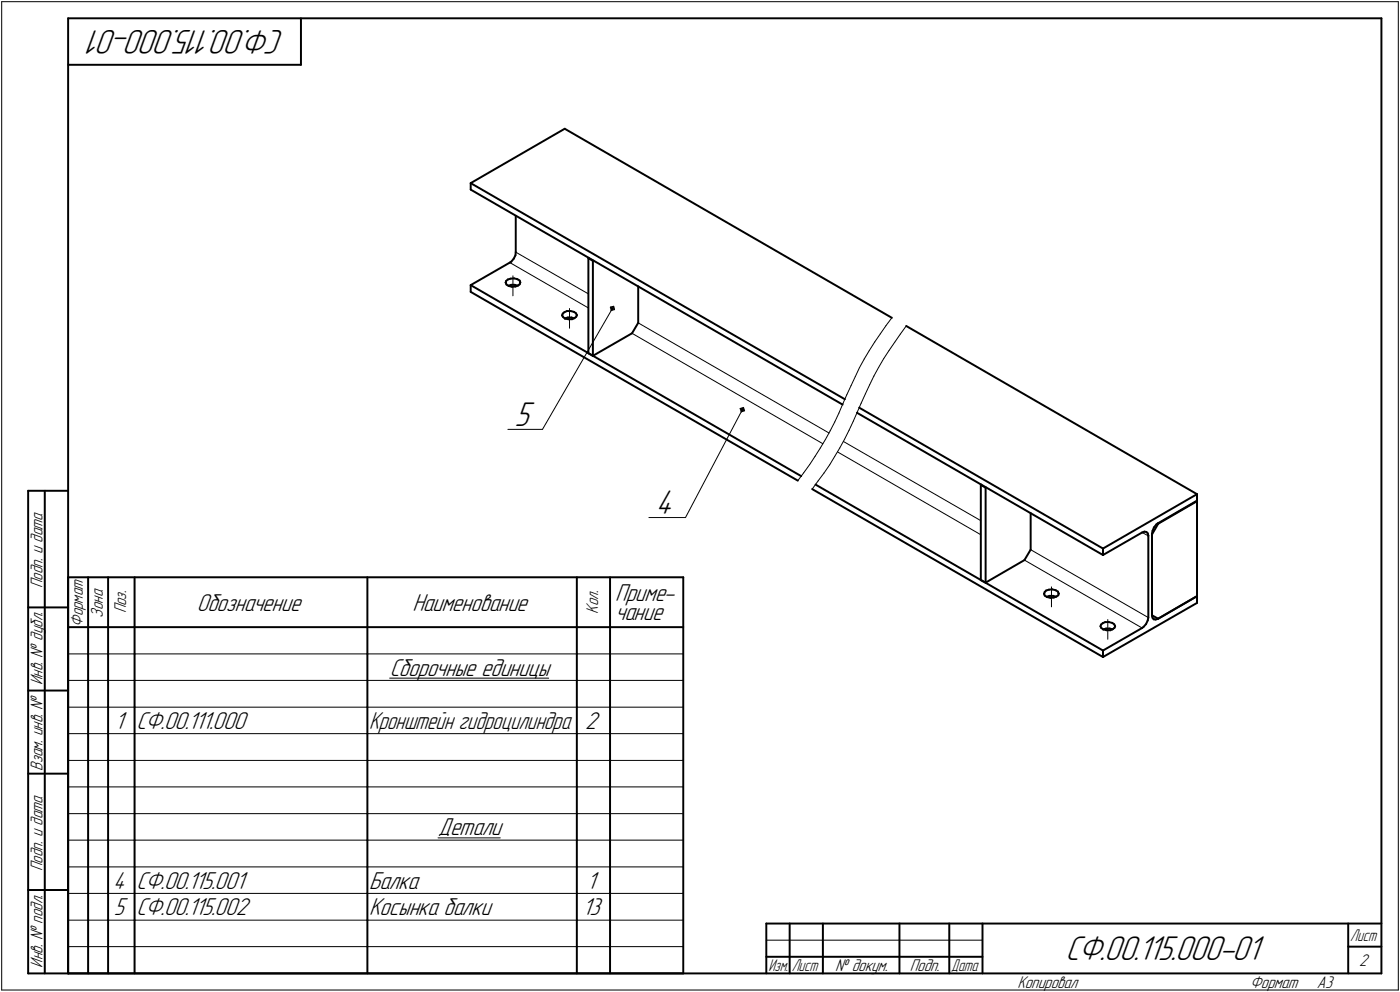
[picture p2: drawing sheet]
<svg xmlns="http://www.w3.org/2000/svg" width="421mm" height="298mm" viewBox="0 0 421 298" stroke-linecap="round" stroke-linejoin="round" font-family="sans-serif">
<g fill="none" stroke="#000" stroke-width=".59">
<path d="M20.5 5.5v287zM20.5 5.5h395zM20.5 19.5h70zM90.5 5.5v14zM415.5 5.5v287zM169.8 38.7l98.4 56.8zM141.6 55l112.5 65zM141.6 55v2zM141.6 57l111.8 64.6zM141.6 55l28.2-16.3zM153.3 78.9l.5-.2zM154.5 77.7l-.7 1z"/>
<path d="M155 76.7l-.5 1zM155.1 64.9v10.9zM155.1 75.8l-.1 .9zM177 77.6h.1M177 77.6v28.6zM177 77.6l1.3 .8zM178.3 78.4v28.5zM178.3 78.4l.2-.1zM141.6 85.7l99.4 57.4zM141.6 85.7l11.7-6.8zM141.6 87.7l98.3 56.7zM141.6 85.7v2z"/>
<path d="M152.1 85h.1M152.1 85l.2 .5zM152.2 84.4l-.1 .5zM152.2 84.4l.5-.4zM152.3 85.5l.7 .4zM152.7 84l.9-.3zM152.9 85.9l.9-.3zM153 85.9l1 .3zM153.6 83.7h1zM153.8 85.6h1.1zM154 86.2l1-.1zM154.6 83.7l1 .2z"/>
<path d="M154.9 85.6l.8 .3zM155 86.1l.9-.3zM155.6 83.9l.7 .4zM155.9 85.8l.4-.4zM156.3 84.3l.2 .5zM156.5 84.8h.1M156.5 84.9l-.2 .5zM169.1 94.8l.2 .4zM169.1 94.8h.1M169.2 94.2l-.1 .5zM169.2 94.2l.6-.4zM169.3 95.2l.6 .6z"/>
<path d="M169.8 93.8l.7-.3zM169.8 95.7l1-.3zM169.9 95.8l1 .1zM170.5 93.5h1.1zM170.8 95.4h1.1zM170.9 95.9h1.1zM171.6 93.5l1 .2zM171.9 95.4l.7 .3zM172 95.9l.8-.3zM172.6 93.7l.6 .4zM172.8 95.6l.5-.4zM173.2 94.1l.3 .6z"/>
<path d="M173.5 94.7h.1M173.5 94.7l-.2 .5zM191.9 97l-1.8 3.2zM191.9 86v11zM272.5 98l87.5 50.5zM177 106.2l1.3 .7zM178.3 106.9l11.8-6.7zM257.7 124l74 42.8zM258.4 122.5l73.3 42.3zM8.5 147.5v145zM8.5 147.5h12zM13.5 147.5v145z"/>
<path d="M244.3 147l87.4 50.4zM245.3 145.6l86.4 49.9zM295 145.7l.1-.1zM295 145.7v28.6zM295 145.7l1.4 .9zM296.4 146.6v28.5zM296.4 146.6h.1M310 154.2v11zM344.2 159.8l.6 .1zM344.8 159.9l.4 .4zM346.6 159.5l-.1 .9zM347 158.5l-.4 1z"/>
<path d="M347.8 157.6l-.8 .9zM347.8 157.6l.5-.4zM348.1 157.3l.2 .1zM348.3 157.4l11.7-6.8zM348.3 157.4l-1.8 3.2zM348.3 157.2l11.7-6.7zM359.9 150.5h.1M360 150.6v28.6zM360 148.5v2zM20.5 173.5v119zM20.5 173.5h185zM26.5 173.5v15z"/>
<path d="M32.5 173.5v15zM40.5 173.5v15zM110.5 173.5v15zM173.5 173.5v15zM183.5 173.5v15zM205.5 173.5v119zM295 174.3l1.4 .8zM296.4 175.1l11.7-6.8zM310 165.2l-1.9 3.1zM314 178.5l.2 .5zM314 178.5h.1M314.2 179l.7 .4z"/>
<path d="M314.2 177.9l-.2 .5zM314.2 177.9l.4-.4zM314.6 177.5l.9-.3zM314.8 179.3l.8-.2zM314.9 179.4l1 .3zM315.5 177.2l1-.1zM315.6 179.1h1.1zM315.9 179.7l1-.1zM316.5 177.1l1 .3zM316.7 179.1l.9 .2zM316.9 179.6l.9-.4zM317.5 177.4l.7 .4z"/>
<path d="M317.8 179.2l.5-.3zM318.2 177.8l.1 .5zM318.3 178.3h.1M318.4 178.4l-.1 .5zM331.7 164.8v2zM331.7 164.8l28.3-16.3zM331.7 166.8l11.8-6.8zM343.5 160l.7-.2zM345.2 160.3l.2 .7zM345.4 161h.1M345.4 161v24.6zM346.5 160.6v24.3z"/>
<path d="M346.5 160.4v24.5zM360 179.2v2zM8.5 182.5h12zM20.5 188.5h185zM26.5 188.5v8zM26.5 196.5v8zM32.5 188.5v8zM32.5 196.5v8zM40.5 188.5v8zM40.5 196.5v8zM110.5 188.5v8zM110.5 196.5v8z"/>
<path d="M173.5 188.5v8zM173.5 196.5v8zM183.5 188.5v8zM183.5 196.5v8zM331 188.2l.2 .5zM331.1 187.7l-.1 .5zM331.1 187.7l.5-.4zM331.2 188.7l.6 .4zM331.6 187.3l.8-.4zM331.7 197.4l28.3-16.2zM331.7 195.5l11.8-6.8zM331.7 195.5v1.9z"/>
<path d="M331.7 189.1l1-.2zM331.8 189.1l1 .3zM332.4 186.9h1.1zM332.7 188.9h1.1zM332.8 189.4h1.1zM333.5 186.9l1 .3zM333.8 188.9l.8 .2zM333.9 189.4l.8-.3zM334.5 187.2l.6 .4zM334.7 189.1l.5-.5zM335.1 187.6l.3 .5zM335.4 188.1h.1"/>
<path d="M335.4 188.2l-.2 .4zM343.5 188.7l.4-.3zM344.7 187.5l-.8 .9zM345.2 186.4l-.5 1.1zM345.4 185.6l-.2 .8zM346.5 184.9l1.8 1zM346.5 185l.1 .7zM346.5 185h.1M346.6 185.7l.4 .4zM347 186.1h.1M347 186.1l.6 .1zM347.6 186.2l.7-.3z"/>
<path d="M348.3 185.9l11.7-6.7zM8.5 207.5h12zM26.5 204.5v8zM26.5 212.5v8zM32.5 204.5v8zM32.5 212.5v8zM40.5 204.5v8zM40.5 212.5v8zM110.5 204.5v8zM110.5 212.5v8zM173.5 204.5v8zM173.5 212.5v8z"/>
<path d="M183.5 204.5v8zM183.5 212.5v8zM8.5 232.5h12zM26.5 220.5v8zM26.5 228.5v8zM26.5 236.5v8zM32.5 220.5v8zM32.5 228.5v8zM32.5 236.5v8zM40.5 220.5v8zM40.5 228.5v8zM40.5 236.5v8z"/>
<path d="M110.5 220.5v8zM110.5 228.5v8zM110.5 236.5v8zM173.5 220.5v8zM173.5 228.5v8zM173.5 236.5v8zM183.5 220.5v8zM183.5 228.5v8zM183.5 236.5v8zM26.5 244.5v8zM26.5 252.5v8zM32.5 244.5v8z"/>
<path d="M32.5 252.5v8zM40.5 244.5v8zM40.5 252.5v8zM110.5 244.5v8zM110.5 252.5v8zM173.5 244.5v8zM173.5 252.5v8zM183.5 244.5v8zM183.5 252.5v8zM8.5 267.5h12zM26.5 260.5v8zM26.5 268.5v8z"/>
<path d="M26.5 276.5v8zM32.5 260.5v8zM32.5 268.5v8zM32.5 276.5v8zM40.5 260.5v8zM40.5 268.5v8zM40.5 276.5v8zM110.5 260.5v8zM110.5 268.5v8zM110.5 276.5v8zM173.5 260.5v8zM173.5 268.5v8z"/>
<path d="M173.5 276.5v8zM183.5 260.5v8zM183.5 268.5v8zM183.5 276.5v8zM230.5 277.5h185zM230.5 277.5v15zM237.5 277.5v15zM247.5 277.5v15zM270.5 277.5v15zM285.5 277.5v15zM295.5 277.5v15zM405.5 277.5v15z"/>
<path d="M8.5 292.5h12zM20.5 292.5h395zM20.5 292.5h185zM26.5 284.5v8zM32.5 284.5v8zM40.5 284.5v8zM110.5 284.5v8zM173.5 284.5v8zM183.5 284.5v8zM230.5 287.5h7zM237.5 287.5h10zM247.5 287.5h23z"/>
<path d="M270.5 287.5h15zM285.5 287.5h10zM405.5 284.5h10z"/>
</g>
<g fill="none" stroke="#000" stroke-width=".3">
<path d="M.5 .5v297zM.5 .5h420zM420.5 .5v297zM153.3 78.9l23.7 13.6zM155.1 75.8l21.9 12.5zM154.3 82.9v6zM171.3 92.7v5.9zM183.6 92.3l1-.3zM183.6 92.3l.2 1zM183.8 92.4l.7-.2zM183.8 92.4l.2 .7zM183.8 93.3l1-.3z"/>
<path d="M184 92.5h.3zM184 92.5l.1 .4zM184 93.1l.7-.2zM184 93.1l-.2 .2zM184.1 92.9l.3-.1zM184.1 92.9l-.1 .2zM184.2 92.6l-21 36.4zM184.3 92.5l.1 .3zM184.5 92.2l.2 .7zM184.6 92l.2 1zM191.9 97l57.4 33.1zM266.4 97.9l-1.6 2.4z"/>
<path d="M268.2 95.5l-1.8 2.4zM272.5 98l-1.7 2.4zM190.1 100.2l57.4 33.1zM254.7 118.6l-1.2 2.7zM255.9 115.9l-1.2 2.7zM257.2 113.2l-1.3 2.7zM258.5 110.5l-1.3 2.7zM259.9 107.9l-1.4 2.6zM260.3 118.4l-1.3 2.8zM261.5 105.3l-1.6 2.6zM261.5 115.7l-1.2 2.7zM262.8 113l-1.3 2.7z"/>
<path d="M263.1 102.8l-1.6 2.5zM264.2 110.4l-1.4 2.6zM264.8 100.3l-1.7 2.5zM265.8 107.8l-1.6 2.6zM267.4 105.3l-1.6 2.5zM269.1 102.9l-1.7 2.4zM270.8 100.4l-1.7 2.5zM152.7 129h10.5zM222.6 122.8l1-.4zM222.6 122.8l.3 1zM222.8 122.9l.7-.2zM222.8 122.9l.3 .6z"/>
<path d="M222.9 123.8l1-.4zM223.1 123l.3-.1zM223.1 123l.1 .4zM223.1 123.5l.7-.1zM223.1 123.5l-.2 .3zM223.2 123.4l.3-.1zM223.2 123.4l-.1 .1zM223.3 123.1l-17.1 32.4zM223.4 122.9l.1 .4zM223.5 122.7l.3 .7zM223.6 122.4l.3 1zM243.5 139.6l-1.8 2.5z"/>
<path d="M245.1 137.2l-1.6 2.4zM246.7 134.6l-1.6 2.6zM248.2 132.1l-1.5 2.5zM249.5 139.7l-1.7 2.5zM249.7 129.5l-1.5 2.6zM251 126.8l-1.3 2.7zM251 137.2l-1.5 2.5zM251.9 135.8l43.1 24.9zM252.3 124.1l-1.3 2.7zM252.6 134.6l-1.6 2.6zM253.5 121.3l-1.2 2.8zM253.7 132.7l41.3 23.8z"/>
<path d="M254 132l-1.4 2.6zM255.4 129.3l-1.4 2.7zM256.6 126.6l-1.2 2.7zM257.8 123.9l-1.2 2.7zM259 121.2l-1.2 2.7zM195.2 155.5h11zM241.7 142.1l-1.8 2.3zM246 144.5l-1.7 2.5zM247.8 142.2l-1.8 2.3zM308.1 168.3l35.4 20.4zM310 165.2l35.4 20.4zM316.2 176.4v6z"/>
<path d="M343.5 160l1.9 1zM20.5 196.5h6zM26.5 196.5h6zM32.5 196.5h8zM40.5 196.5h70zM110.5 196.5h63zM173.5 196.5h10zM183.5 196.5h22zM333.2 186.2v5.9zM20.5 204.5h6zM20.5 212.5h6zM26.5 204.5h6z"/>
<path d="M26.5 212.5h6zM32.5 204.5h8zM32.5 212.5h8zM40.5 204.5h70zM40.5 212.5h70zM110.5 204.5h63zM110.5 212.5h63zM117.2 203.8h47.8zM173.5 204.5h10zM173.5 212.5h10zM183.5 204.5h22zM183.5 212.5h22z"/>
<path d="M20.5 220.5h6zM20.5 228.5h6zM20.5 236.5h6zM26.5 220.5h6zM26.5 228.5h6zM26.5 236.5h6zM32.5 220.5h8zM32.5 228.5h8zM32.5 236.5h8zM40.5 220.5h70zM40.5 228.5h70zM40.5 236.5h70z"/>
<path d="M110.5 220.5h63zM110.5 228.5h63zM110.5 236.5h63zM173.5 220.5h10zM173.5 228.5h10zM173.5 236.5h10zM183.5 220.5h22zM183.5 228.5h22zM183.5 236.5h22zM20.5 244.5h6zM20.5 252.5h6zM26.5 244.5h6z"/>
<path d="M26.5 252.5h6zM32.5 244.5h8zM32.5 252.5h8zM40.5 244.5h70zM40.5 252.5h70zM110.5 244.5h63zM110.5 252.5h63zM131.7 251.8h18.8zM173.5 244.5h10zM173.5 252.5h10zM183.5 244.5h22zM183.5 252.5h22z"/>
<path d="M20.5 260.5h6zM20.5 268.5h6zM20.5 276.5h6zM26.5 260.5h6zM26.5 268.5h6zM26.5 276.5h6zM32.5 260.5h8zM32.5 268.5h8zM32.5 276.5h8zM40.5 260.5h70zM40.5 268.5h70zM40.5 276.5h70z"/>
<path d="M110.5 260.5h63zM110.5 268.5h63zM110.5 276.5h63zM173.5 260.5h10zM173.5 268.5h10zM173.5 276.5h10zM183.5 260.5h22zM183.5 268.5h22zM183.5 276.5h22zM.5 297.5h420zM20.5 284.5h6zM26.5 284.5h6z"/>
<path d="M32.5 284.5h8zM40.5 284.5h70zM110.5 284.5h63zM173.5 284.5h10zM183.5 284.5h22zM230.5 282.5h65z"/>
</g>
<g fill="#fff" stroke="#fff" stroke-width=".3">
<path d="M197.2 146.7h6.9zM197.2 146.8h6.9zM197.2 146.9h6.9zM197.2 147h6.9zM197.2 147.1h6.9zM197.2 147.2h6.9zM197.2 147.2h6.9zM197.2 147.3h6.9zM197.2 147.4h6.9zM197.2 147.5h6.9zM197.2 147.6h6.9zM197.2 147.7h6.9zM197.2 147.7h6.9zM197.2 147.8h6.9zM197.2 147.9h6.9zM197.2 148h6.9zM197.2 148.1h6.9zM197.2 148.2h6.9zM197.2 148.3h6.9zM197.2 148.3h6.9zM197.2 148.4h6.9zM197.2 148.5h6.9zM197.2 148.6h6.9zM197.2 148.7h6.9zM197.2 148.8h6.9zM197.2 148.8h6.9zM197.2 148.9h6.9zM197.2 149h6.9zM197.2 149.1h6.9zM197.2 149.2h6.9zM197.2 149.3h6.9zM197.2 149.4h6.9zM197.2 149.4h6.9zM197.2 149.5h6.9zM197.2 149.6h6.9zM197.2 149.7h6.9zM197.2 149.8h6.9zM197.2 149.9h6.9zM197.2 149.9h6.9zM197.2 150h6.9zM197.2 150.1h6.9zM197.2 150.2h6.9zM197.2 150.3h6.9zM197.2 150.4h6.9zM197.2 150.5h6.9zM197.2 150.5h6.9zM197.2 150.6h6.9zM197.2 150.7h6.9zM197.2 150.8h6.9zM197.2 150.9h6.9zM197.2 151h6.9zM197.2 151h6.9zM197.2 151.1h6.9zM197.2 151.2h6.9zM197.2 151.3h6.9zM197.2 151.4h6.9zM197.2 151.5h6.9zM197.2 151.6h6.9zM197.2 151.6h6.9zM197.2 151.7h6.9zM197.2 151.8h6.9zM197.2 151.9h6.9zM197.2 152h6.9zM197.2 152.1h6.9zM197.2 152.1h6.9zM197.2 152.2h6.9zM197.2 152.3h6.9zM197.2 152.4h6.9zM197.2 152.5h6.9zM197.2 152.6h6.9zM197.2 152.7h6.9zM197.2 152.7h6.9zM197.2 152.8h6.9zM197.2 152.9h6.9zM197.2 153h6.9zM197.2 153.1h6.9zM197.2 153.2h6.9zM197.2 153.2h6.9zM197.2 153.3h6.9zM197.2 153.4h6.9zM197.2 153.5h6.9zM197.2 153.6h6.9zM197.2 153.7h6.9zM197.2 153.8h6.9zM197.2 153.8h6.9zM197.2 153.9h6.9zM197.2 154h6.9zM197.2 154.1h6.9zM197.2 154.2h6.9zM197.2 154.3h6.9zM197.2 154.3h6.9zM197.2 154.4h6.9zM197.2 154.5h6.9zM197.2 154.6h6.9zM197.2 154.7h6.9zM197.2 154.8h6.9zM197.2 154.9h6.9zM197.2 154.9h6.9zM197.2 155h6.9zM197.2 155.1h6.9zM197.2 155.2h6.9zM197.2 155.3h6.9zM197.2 155.4h6.9zM197.2 155.4h6.9zM197.2 155.5h6.9zM197.2 155.6h6.9zM197.2 155.7h6.9zM197.2 155.8h6.9zM197.2 155.9h6.9zM197.2 156h6.9zM197.2 156h6.9zM197.2 156.1h6.9zM197.2 156.2h6.9zM197.2 156.3h6.9zM197.2 156.4h6.9zM197.2 156.5h6.9zM197.2 156.5h6.9zM197.2 156.6h6.9z"/>
<path d="M154.7 120.2h6.4zM154.7 120.3h6.4zM154.7 120.4h6.4zM154.7 120.5h6.4zM154.7 120.6h6.4zM154.7 120.6h6.4zM154.7 120.7h6.4zM154.7 120.8h6.4zM154.7 120.9h6.4zM154.7 121h6.4zM154.7 121.1h6.4zM154.7 121.2h6.4zM154.7 121.2h6.4zM154.7 121.3h6.4zM154.7 121.4h6.4zM154.7 121.5h6.4zM154.7 121.6h6.4zM154.7 121.7h6.4zM154.7 121.8h6.4zM154.7 121.8h6.4zM154.7 121.9h6.4zM154.7 122h6.4zM154.7 122.1h6.4zM154.7 122.2h6.4zM154.7 122.3h6.4zM154.7 122.3h6.4zM154.7 122.4h6.4zM154.7 122.5h6.4zM154.7 122.6h6.4zM154.7 122.7h6.4zM154.7 122.8h6.4zM154.7 122.9h6.4zM154.7 122.9h6.4zM154.7 123h6.4zM154.7 123.1h6.4zM154.7 123.2h6.4zM154.7 123.3h6.4zM154.7 123.4h6.4zM154.7 123.4h6.4zM154.7 123.5h6.4zM154.7 123.6h6.4zM154.7 123.7h6.4zM154.7 123.8h6.4zM154.7 123.9h6.4zM154.7 124h6.4zM154.7 124h6.4zM154.7 124.1h6.4zM154.7 124.2h6.4zM154.7 124.3h6.4zM154.7 124.4h6.4zM154.7 124.5h6.4zM154.7 124.5h6.4zM154.7 124.6h6.4zM154.7 124.7h6.4zM154.7 124.8h6.4zM154.7 124.9h6.4zM154.7 125h6.4zM154.7 125.1h6.4zM154.7 125.1h6.4zM154.7 125.2h6.4zM154.7 125.3h6.4zM154.7 125.4h6.4zM154.7 125.5h6.4zM154.7 125.6h6.4zM154.7 125.6h6.4zM154.7 125.7h6.4zM154.7 125.8h6.4zM154.7 125.9h6.4zM154.7 126h6.4zM154.7 126.1h6.4zM154.7 126.2h6.4zM154.7 126.2h6.4zM154.7 126.3h6.4zM154.7 126.4h6.4zM154.7 126.5h6.4zM154.7 126.6h6.4zM154.7 126.7h6.4zM154.7 126.7h6.4zM154.7 126.8h6.4zM154.7 126.9h6.4zM154.7 127h6.4zM154.7 127.1h6.4zM154.7 127.2h6.4zM154.7 127.3h6.4zM154.7 127.3h6.4zM154.7 127.4h6.4zM154.7 127.5h6.4zM154.7 127.6h6.4zM154.7 127.7h6.4zM154.7 127.8h6.4zM154.7 127.8h6.4zM154.7 127.9h6.4zM154.7 128h6.4zM154.7 128.1h6.4zM154.7 128.2h6.4zM154.7 128.3h6.4zM154.7 128.4h6.4zM154.7 128.4h6.4zM154.7 128.5h6.4zM154.7 128.6h6.4zM154.7 128.7h6.4zM154.7 128.8h6.4zM154.7 128.9h6.4zM154.7 128.9h6.4zM154.7 129h6.4zM154.7 129.1h6.4zM154.7 129.2h6.4zM154.7 129.3h6.4zM154.7 129.4h6.4zM154.7 129.5h6.4zM154.7 129.5h6.4zM154.7 129.6h6.4zM154.7 129.7h6.4zM154.7 129.8h6.4zM154.7 129.9h6.4zM154.7 130h6.4zM154.7 130h6.4zM154.7 130.1h6.4z"/>
</g>
<g font-size="10.9">
<text x="85.6" y="9" transform="rotate(-180 85.6 9)">СФ.00.115.000-01</text>
<text x="154.7" y="128">5</text>
<text x="197.2" y="154.5">4</text>
<text x="320.4" y="288.5">СФ.00.115.000-01</text>
</g>
<g font-size="7.8">
<text x="59.2" y="183.5">Обозначение</text>
<text x="124" y="183.5">Наименование</text>
<text x="185" y="180.6">Приме-</text>
<text x="185" y="186.4">чание</text>
<text x="117.2" y="203">Сборочные единицы</text>
<text x="34.5" y="219">1</text>
<text x="41" y="219">СФ.00.111.000</text>
<text x="176" y="219">2</text>
<text x="131.8" y="251">Детали</text>
<text x="34" y="267">4</text>
<text x="41" y="267">СФ.00.115.001</text>
<text x="111" y="267">Балка</text>
<text x="176.5" y="267">1</text>
<text x="34.2" y="275">5</text>
<text x="41" y="275">СФ.00.115.002</text>
<text x="111" y="275">Косынка балки</text>
<text x="175.1" y="275">13</text>
</g>
<text font-size="7.7" x="111" y="219">Кронштейн гидроцилиндра</text>
<g font-size="5.4">
<text x="12.8" y="176.7" transform="rotate(-90 12.8 176.7)">Подп. и дата</text>
<text x="30.9" y="185.6" transform="rotate(-90 30.9 185.6)">Зона</text>
<text x="37.9" y="184.4" transform="rotate(-90 37.9 184.4)">Поз.</text>
<text x="179.9" y="184.4" transform="rotate(-90 179.9 184.4)">Кол.</text>
<text x="24.9" y="188.5" transform="rotate(-90 24.9 188.5)">Формат</text>
<text x="12.8" y="205.8" transform="rotate(-90 12.8 205.8)">Инв. № дубл.</text>
<text x="12.8" y="231.6" transform="rotate(-90 12.8 231.6)">Взам. инв. №</text>
<text x="12.8" y="261.7" transform="rotate(-90 12.8 261.7)">Подп. и дата</text>
<text x="12.8" y="290.8" transform="rotate(-90 12.8 290.8)">Инв. № подл.</text>
<text x="251.2" y="291.8">№ докум.</text>
<text x="273.6" y="291.8">Подп.</text>
<text x="408.8" y="290.3">2</text>
<text x="306" y="296.8">Копировал</text>
<text x="376" y="296.8">Формат</text>
<text x="396" y="296.8">A3</text>
</g>
<g font-size="5.3">
<text x="406.1" y="282.8">Лист</text>
<text x="231.1" y="291.8">Изм.</text>
<text x="238.1" y="291.8">Лист</text>
<text x="286.1" y="291.8">Дата</text>
</g>
</svg>
